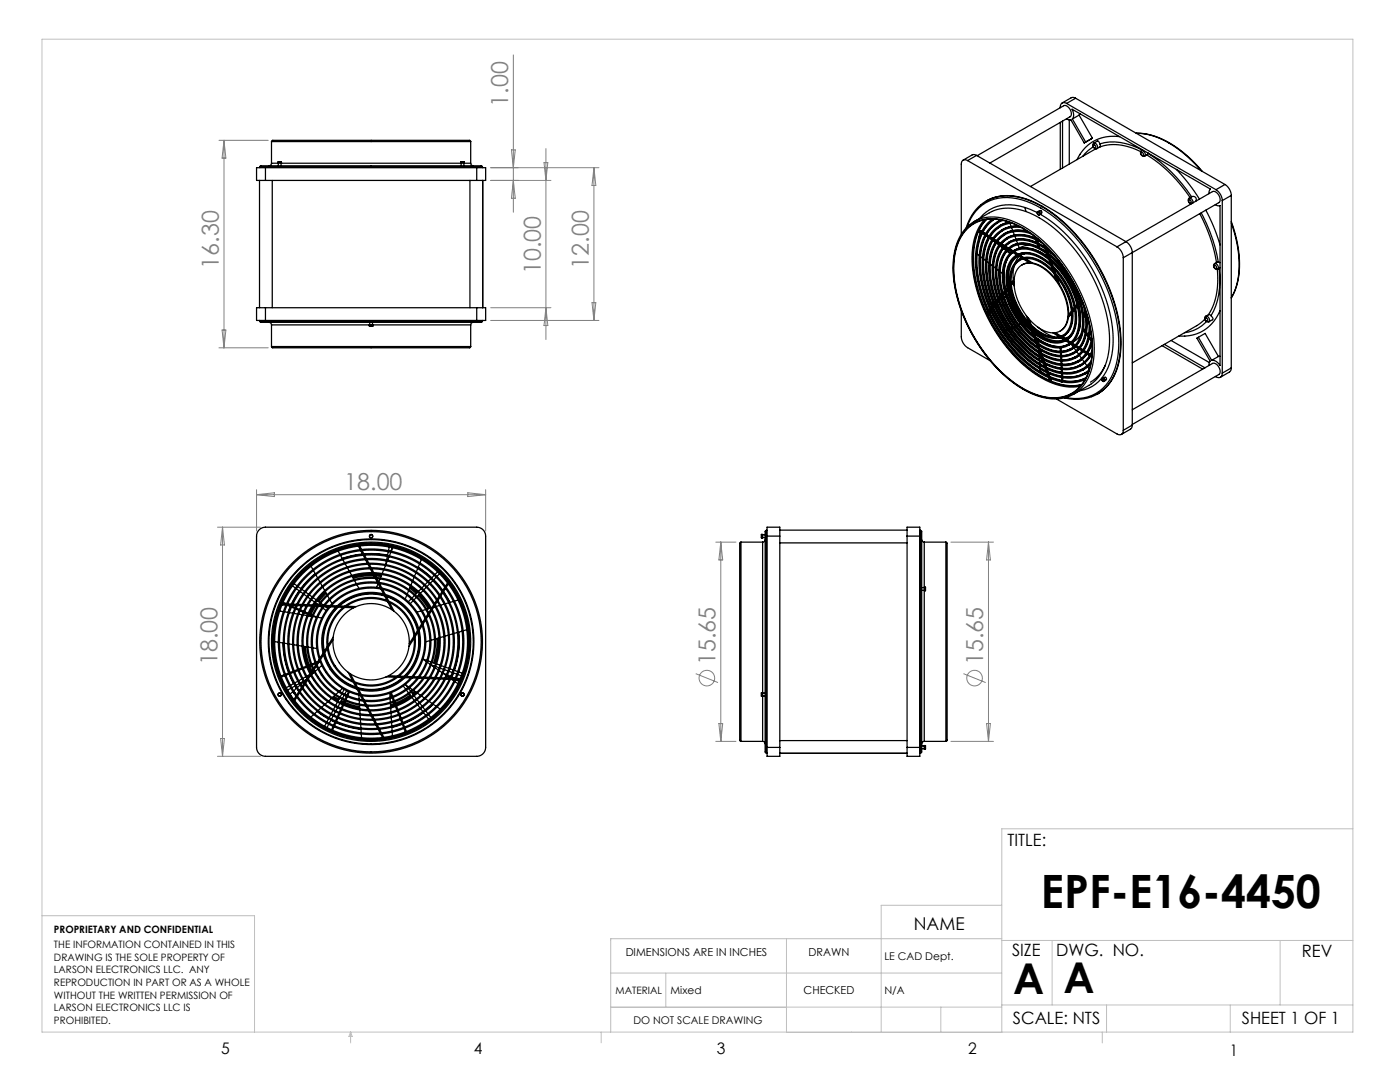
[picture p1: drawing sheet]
<svg xmlns="http://www.w3.org/2000/svg" width="279mm" height="216mm" viewBox="0 0 279 216" stroke-linecap="round" stroke-linejoin="round" font-family="sans-serif">
<g fill="none" stroke="#808080" stroke-width=".2">
<path d="M102.4 11v31.4M43.7 28h9.8M44.7 28v41.4M44.7 28l.4 3.6h-.8zM97.9 36h12M97.9 33.5h21.6M102.1 29.9h.7l-.4 3.6zM102.4 36l.4 3.6h-.7zM108.6 32.4h.7l-.4 3.6zM108.9 29.7v38.1M118.5 33.5v30.4M118.5 33.5l.4 3.5h-.8z"/>
<path d="M43.7 69.4h9.8M44.3 65.8h.8l-.4 3.6zM97.9 63.9h21.6M97.9 61.4h12M108.9 61.4l.4 3.6h-.7zM118.1 60.4h.8l-.4 3.5zM51.2 97.7v8.3M51.2 98.7h45.7M51.2 98.7l3.6-.4v.8zM93.4 98.3l3.5 .4-3.5 .4zM96.9 97.7v8.3M43.4 105.2h8.6"/>
<path d="M44.4 105.2v45.7M44.4 105.2l.4 3.6h-.8zM142.8 108.2h4.1M143.9 108.2v39.7M143.9 108.2l.3 3.5h-.7zM189.8 108.2h8.5M197.3 108.2l.4 3.5h-.8zM197.3 108.2v39.7M138.8 134.4l4.5 1.8M192.3 134.4l4.4 1.8M43.4 150.9h8.6M44 147.4h.8l-.4 3.5z"/>
<path d="M142.8 147.9h4.1M143.5 144.4h.7l-.3 3.5zM189.8 147.9h8.5M196.9 144.4h.8l-.4 3.5z"/>
<circle cx="141.1" cy="135.3" r="1.56"/>
<circle cx="194.5" cy="135.3" r="1.56"/>
</g>
<g fill="none" stroke="#c0c0c0" stroke-width=".2">
<path d="M8.4 7.8h261.6v198.1h-261.6zM270 165.4h-70.1v40.5M8.4 182.7h42.4v23.2M121.9 194.2h78M132.9 194.2v6.8M157 187.3v18.6M199.9 187.3h-78v18.6M199.9 187.7h70.1M199.9 180.6h-24v25.4M210 187.7v12.8M255.5 187.7v12.8M70 205.9v2.2"/>
<path d="M70 205.9l.3 .9h-.7zM120 205.9v2.2M121.9 201h78M121.9 201h35.1M157 206h42.9M170 205.9v.1M187.8 201v5M199.9 200.5h70.1M220 205.9v2.2M220.8 200.5v5.4M245.5 200.5v5.4"/>
</g>
<g fill="none" stroke="#000" stroke-width=".25">
<path d="M214.7 19.6l-.9-.1-1.8 1.1M214.7 19.6l-1.8 1M214.7 19.6l29.8 17.2M51.8 36v25.4M51.8 33.3l.3-.2h43.9l.3 .2M51.8 33.3h44.5M51.8 33.3v.2M53 33.5h-1.8v2.5h1.8M53 33.5v2.5M53 36h42.1M53 33.5h42.1M54.2 32.6l-.2 .3-.3 .2"/>
<path d="M54.2 28.3l.2-.3h39.3l.2 .3M54.2 32.6h1.3M54.2 28.3h39.7M54.2 28.3v4.3M54.3 36v25.4M55.5 32.4h.7M55.5 32.6h.7M55.5 32.4v.2M55.5 32.6v.5M56.1 32.6v.5M56.2 32.6h35.8M56.2 32.4v.2"/>
<path d="M92 32.4h.7M92 32.6h.7M92 32.4v.2M92 32.6v.5M92.6 32.6v.5M92.7 32.6h1.2M92.7 32.4v.2M93.8 36v25.4M93.9 32.6l.2 .3 .3 .2M93.9 28.3v4.3M95.1 33.5h1.8v2.5h-1.8M95.1 33.5v2.5"/>
<path d="M96.3 33.3v.2M96.3 36v25.4M193.1 32a.77 .77 0 0 0-.9 0 .77 .77 0 0 0-.4 .8v13.9M193.1 32l29.8 17.3M194.9 31l-.8-.1-1.9 1.1M194.9 31l29.8 17.2M194.9 31l-1.8 1M195 31.1l17.3-10a1.47 1.47 0 0 1 1.3 2.2l-16.1 9.2M211.6 24.4v9.4M212.1 24.2v9.3M212.8 23.7l.9 .2 2.7 4.6 1.3-.8M212.9 20.6a.79 .79 0 0 0-1 0 .79 .79 0 0 0-.3 .9"/>
<path d="M212.9 20.6l29.8 17.3M213.4 23.9v8.8M214 23.7a1.74 1.74 0 0 0-.1-1.9l27.7 15.9-.3 .5v.4M215.4 23l2.6 4.6-1.3 .7-2.7-4.6M215.4 23l-1.4 .7M215.5 22.7l-.1 .3M218.2 29.3a6.6 6.6 0 0 0-2.1 1.9M218.2 29.3l.3 .4 .5-.1M218.2 28.9l.3 .1a.3 .3 0 0 1 .3 .4 .3 .3 0 0 1-.4 .2 .3 .3 0 0 1-.2-.4zM218.3 28.6a.75 .75 0 0 1 .7 1M218.3 28.6l.8-.5 .4 .6M218.3 28.6a.57 .57 0 0 0-.1 .7"/>
<path d="M218.7 29.7l-13 7.5M219.5 29.3a10.2 10.2 0 0 1 8.1 .9M219.5 29.3l-.5 .3M219.5 28.7v.6M219.5 28.7a11 11 0 0 1 8.5 1.3M223.4 27.3a7.8 7.8 0 0 0-8.5 4.6M227.7 30.4l.3 .1a.3 .3 0 0 1 .3 .3 .3 .3 0 0 1-.4 .3 .3 .3 0 0 1-.2-.4zM227.8 30.1a.73 .73 0 0 1 .6 1.1M227.8 30.1a.66 .66 0 0 0-.1 .7 .66 .66 0 0 0 .7 .4M228 29.9l-.2 .2M228.9 30.9a28.4 28.4 0 0 1 8.6 8.5M229.1 30.6a29.4 29.4 0 0 1 8.7 8.7"/>
<path d="M229.1 30.6l-.1 .2-.6 .4M229.1 30.5v.1M234.8 33.8a35.7 35.7 0 0 1 4.6 5.9M237.2 39.9l.4 .1a.3 .3 0 0 1 .2 .3 .3 .3 0 0 1-.4 .3 .3 .3 0 0 1-.2-.4zM237.3 39.5l.6-.3a.62 .62 0 0 1 .7 .2 .62 .62 0 0 1 .1 .8M237.3 39.5a.79 .79 0 0 1 .8 1M237.3 39.5a.69 .69 0 0 0 .4 1.2M239.7 34.1a20.4 20.4 0 0 0-11.1-7.4l-1.8-.1a15.7 15.7 0 0 1 10.6 4.9l2.6 2.7M242.7 37.9a2.78 2.78 0 0 1 1.2 2.1M244.5 36.8a2.78 2.78 0 0 1 1.2 2.2M244.5 36.8l-1.8 1.1M245.7 39l-1.8 1"/>
<path d="M245.7 39v34.4M193 45.3a8.1 8.1 0 0 1 10-5.7 22.3 22.3 0 0 1 11.4 7.5 34.4 34.4 0 0 1 8.9 21.3 12.2 12.2 0 0 1-3.2 9 8.1 8.1 0 0 1-7.4 1.9M193 45.7a7.9 7.9 0 0 1 8.8-1.2 26 26 0 0 1 12.3 11.8 25.8 25.8 0 0 1 3.7 15.8 7.9 7.9 0 0 1-5.9 7.1 13 13 0 0 1-10.1-3.3 31 31 0 0 1-11.5-22.3 11 11 0 0 1 2.7-7.9zM193.1 45.5a7.9 7.9 0 0 1 8.5-1.2 25.9 25.9 0 0 1 12.4 11.6 26.4 26.4 0 0 1 3.9 15.9 8.2 8.2 0 0 1-5.4 7.4 11.4 11.4 0 0 1-9.3-2.2 30.9 30.9 0 0 1-12.9-23.5 11 11 0 0 1 2.8-8zM193.5 44.9a8.1 8.1 0 0 1 8.2-.9 25.9 25.9 0 0 1 12.5 11.6 27 27 0 0 1 4.1 16.1 8.4 8.4 0 0 1-5.1 7.4 11 11 0 0 1-9.5-1.7 31.1 31.1 0 0 1-13.5-23.9 10.9 10.9 0 0 1 3.2-8.6M194.4 44.2l3-1.7a9.2 9.2 0 0 1 8.8 .3 29.7 29.7 0 0 1 13.4 15.9 20.9 20.9 0 0 1 1.1 13.9 7.7 7.7 0 0 1-3.4 4.3l-3 1.8M195 50.7l.4 .3M195.3 46.1a18.8 18.8 0 0 0 .4 13.4l1.3 3M195.3 46.1l.5 .3M195.4 46l-.1 .1M195.4 46l.5 .3M195.4 45.9l.5 .3"/>
<path d="M195.6 46.3l-.3 1.4M195.7 51.2l.4 .3M195.8 40.9a9.4 9.4 0 0 0-3 4.6M195.8 46.1h.2M195.8 40.8a8.9 8.9 0 0 1 9-1 28 28 0 0 1 13.4 11.8 31.4 31.4 0 0 1 5.4 18.6 10.1 10.1 0 0 1-4.9 8.6l-.8 .4M196 46.6a16.7 16.7 0 0 0 0 11.7l1.4 3.7M196 46.6l.5 .3M196.1 46.4l-.1 .2M196.1 46.4l.5 .4M196.2 46.3l.5 .3-.5-.3M196.3 51.7l.4 .3M196.4 43.9a12.2 12.2 0 0 0-2.3 9.6 30.8 30.8 0 0 0 13.6 21.8 11.2 11.2 0 0 0 7.9 1.8"/>
<path d="M196.8 47a15.8 15.8 0 0 0-.1 11.6l1.1 2.9M196.8 47l.4 .3M196.8 40.1a10 10 0 0 1 9.3 .1 31.1 31.1 0 0 1 14 14.4 28.3 28.3 0 0 1 3.4 16.9 9.6 9.6 0 0 1-4.5 7.1M196.8 43.8a11.3 11.3 0 0 0-2.6 9 30.3 30.3 0 0 0 13.6 22.4 10.8 10.8 0 0 0 8 1.6M196.8 46.9v.1M196.8 46.9l.5 .3M196.9 43.8l-.7 .8-.8 1.4M196.9 46.8l.5 .3M197 52.2l.3 .3M197.5 47.5a14.4 14.4 0 0 0-.4 10.7l1 2.8M197.5 47.5l.5 .3M197.6 47.3l-.1 .2"/>
<path d="M197.6 47.3l.5 .4M197.6 52.7l.4 .3M197.6 47.2l.5 .3M198 43.7a9.3 9.3 0 0 0-3.3 7.9 28.8 28.8 0 0 0 13.4 23.1 9.4 9.4 0 0 0 8.4 1M198.2 48l.4 .3M198.2 47.9a13.4 13.4 0 0 0-.4 10.6l.7 2.1M198.2 47.9l.5 .3M198.3 47.8l-.1 .1M198.3 47.8l.5 .3M198.3 53.2l.4 .3M198.4 47.7l.5 .3M198.4 43.7a8.8 8.8 0 0 0-3.5 7.3 27.8 27.8 0 0 0 7.2 18.6 18 18 0 0 0 10.5 6.5 7.1 7.1 0 0 0 4.1-.7 8.4 8.4 0 0 1-7.4-.3"/>
<path d="M198.5 43.7a6.8 6.8 0 0 0-2.4 2.7M198.8 48.5l.5 .4M198.9 48.4a11.5 11.5 0 0 0-.8 8.9l.8 2.8M198.9 48.4l.6 .3-.3-.1M198.9 53.7l.4 .3M199 48.2l-.1 .2M199 48.2l.6 .4M199.1 48.1l.6 .4M199.1 59.8l-.2 .3M199.2 44.4a6.3 6.3 0 0 0-2.4 2.5M199.3 59.5l.1 .3M199.4 59.8a21.4 21.4 0 0 0 8 10.4"/>
<path d="M199.6 49.1l.4 .3M199.6 59.3l-.3 .2M199.6 59.7h.1l-.2 .1M199.6 54.2l.4 .4M199.6 45.2l-1.2 1-.8 1.1M199.7 59.5l-.3 .3M199.7 48.9l.5 .4M199.7 59.6l-.2 .3M199.7 48.9a10.1 10.1 0 0 0-1.1 8.1l.7 2.5M199.7 48.9l.5 .3M199.8 59v.3M199.8 43.9l-.8 .4"/>
<path d="M199.8 48.7l-.1 .2M199.8 48.7l.6 .4M199.8 43.9a7.5 7.5 0 0 0-4.3 6.6 25.3 25.3 0 0 0 5.5 17.1 19.2 19.2 0 0 0 10.7 7.7 6.8 6.8 0 0 0 5.5-1.1l-.7 .4M199.8 59.3a20.4 20.4 0 0 0 7.3 9.9M199.9 48.6l.6 .4M200 58.8l-.2 .2M200.1 59l-.3 .3M200.1 59.1l-.2 .3M200.1 46l-.9 .7-.9 1.1M200.2 44a7.3 7.3 0 0 0-4.6 6.6 25 25 0 0 0 5.5 16.9 18.8 18.8 0 0 0 10.6 7.6 6.5 6.5 0 0 0 5.7-1.3M200.2 58.5l.1 .3M200.2 59.4l-.3 .2"/>
<path d="M200.2 59.5l-.3 .1M200.2 49.6l.5 .4M200.3 58.8a19.1 19.1 0 0 0 6.4 9.4M200.3 54.8h.1M200.4 49.4l.5 .4M200.5 49.3a9.1 9.1 0 0 0-1.2 7.9l.5 1.8M200.5 49.3l.5 .4M200.5 58.2l-.3 .3M200.5 58.4l-.2 .4M200.5 46.8l-.9 .8-.6 .6M200.6 58.5l-.3 .3M200.6 49.2l-.1 .1"/>
<path d="M200.6 49.2l.6 .4M200.7 49.1l.6 .4M200.7 57.9v.3M200.7 58.2a17.7 17.7 0 0 0 5.6 8.8M200.8 59.2l-.3 .1M200.8 58.2a17.9 17.9 0 0 0 5.4 8.6M200.9 47.5a6.4 6.4 0 0 1 6.3 .3M201 50.1l.5 .5M201 57.5l-.3 .4M201 50a5.1 5.1 0 0 1 6.2-.4 18 18 0 0 1 8.8 15.3 5 5 0 0 1-3.8 5.2 9 9 0 0 1-7-3.1 17.9 17.9 0 0 1-5.7-13.5 6 6 0 0 1 1.5-3.5zM201 47.7l-1.2 1M201 51.7a9.2 9.2 0 0 0-.3 6.1"/>
<path d="M201.1 57.8l-.4 .4M201.1 49.6a5.3 5.3 0 0 1 6.2-.1 18.2 18.2 0 0 1 8.9 15.9 4.9 4.9 0 0 1-4.1 4.9 9.7 9.7 0 0 1-7.5-3.6 18.1 18.1 0 0 1-5.2-13.2 6 6 0 0 1 1.7-3.9zM201.1 57.9l-.3 .3M201.1 50l.6 .5M201.1 59l-.1 .1M201.2 57.2l.1 .3M201.2 49.8a8.1 8.1 0 0 0-1.3 7.5l.3 1.2M201.2 49.8l.7 .5M201.3 57.5a16 16 0 0 0 4.5 8.2M201.3 48.3a6.3 6.3 0 0 1 6.6 .6l.5 .3M201.4 49.7l-.2 .1M201.4 49.7l.7 .4"/>
<path d="M201.4 44.3l-2 .8M201.4 50.7a4.8 4.8 0 0 1 6-.4 16.7 16.7 0 0 1 8 14.4 4.5 4.5 0 0 1-3.9 4.7 10.1 10.1 0 0 1-7.6-4.4 15.5 15.5 0 0 1-3.7-11.8l.4-1.2zM201.5 57.4a15.8 15.8 0 0 0 4.1 7.8M201.5 49.6l.7 .5M201.5 44.4a6.5 6.5 0 0 0-5.3 5.8 22.3 22.3 0 0 0 4 15.2 20.3 20.3 0 0 0 10.7 8.9 6.2 6.2 0 0 0 6.8-1.9M201.5 48.5l-.9 .7M201.6 56.8l-.4 .4M201.6 44.6l.2 .6M201.6 57.1l-.3 .4M201.6 50.8a4.8 4.8 0 0 1 5.9-.2 16.3 16.3 0 0 1 7.8 14.3 4.2 4.2 0 0 1-5 4.3 13 13 0 0 1-8-6.9 12.9 12.9 0 0 1-1.7-9.8zM201.6 57.2l-.3 .4M201.8 49.1a5.7 5.7 0 0 1 6 .5l1 .6"/>
<path d="M201.8 56.5v.3M201.8 56.8a14 14 0 0 0 3.5 7.5M201.9 45.4l.2 .6M201.9 44.5a6.3 6.3 0 0 0-5.5 5.7 22 22 0 0 0 3.9 15.2 20.3 20.3 0 0 0 10.1 8.6 6.2 6.2 0 0 0 7.4-2M202 49.3l-.6 .4M202 51.6a4.2 4.2 0 0 1 5.3-.4 14.9 14.9 0 0 1 7.3 13.5 3.9 3.9 0 0 1-5.8 3.3 14.8 14.8 0 0 1-8-13.6 5.1 5.1 0 0 1 1.2-2.8zM202.1 50.4a6.3 6.3 0 0 0-1.7 5.8l.3 1.7M202.1 50.4l.8 .5M202.2 51.7a4.2 4.2 0 0 1 5.2-.3 14.7 14.7 0 0 1 7.1 13 3.8 3.8 0 0 1-5.6 3.5 14.7 14.7 0 0 1-7.9-11.5 6 6 0 0 1 1.2-4.7zM202.2 46.3l.2 .6M202.3 56.3l.1 .8M202.3 50.3l-.2 .1"/>
<path d="M202.3 50.3l.8 .5M202.3 50a5.3 5.3 0 0 1 5.5 .4l1.4 .9M202.4 53.2l-.2 1.2v1.5M202.4 56.2l-.6 .7M202.4 56.1l-.6 .7M202.4 55.7l-.6 .8M202.4 50.2l.8 .5M202.5 50.2l-.2 .1M202.5 47.1l.3 .7M202.7 52.3a3.8 3.8 0 0 1 4.6-.3 13.4 13.4 0 0 1 6.6 12 3.6 3.6 0 0 1-5.5 3 13.3 13.3 0 0 1-6.8-12.3l.5-1.5zM202.8 52.5a3.8 3.8 0 0 1 4.7-.2 13 13 0 0 1 6.3 11.9 3.5 3.5 0 0 1-5.4 2.7 12.9 12.9 0 0 1-6.7-12.2l.5-1.4zM202.9 48l.2 .6"/>
<path d="M203 51.1a5.2 5.2 0 0 0-1.9 5l.1 1.1M203.1 50.8l-.3 .1M203.1 50.8a5.6 5.6 0 0 1 5.7 1.1l.8 .7M203.1 51l.8 .5M203.2 48.8l.2 .7M203.2 45.1a5.7 5.7 0 0 0-3.3 .8M203.2 51.1a5.1 5.1 0 0 0-1.9 5.2l.1 .7M203.3 50.9l.9 .5M203.4 45.2a5.9 5.9 0 0 0-6.5 5.2 20.8 20.8 0 0 0 3.8 14.8 19 19 0 0 0 9.9 8.3 5.8 5.8 0 0 0 7.3-3.1M203.4 51.2l-.8 1.2M203.4 53.3a3.5 3.5 0 0 1 4.5 0 11.6 11.6 0 0 1 5.2 10.2 3.1 3.1 0 0 1-4.7 2.5 11.5 11.5 0 0 1-6-10.6l.5-1.4zM203.5 50.9l.8 .5"/>
<path d="M203.5 51.9a4.6 4.6 0 0 0-1.7 4.6M203.7 50.8l-.1 .1M203.8 45.4a5.8 5.8 0 0 0-6.7 5.2 20.6 20.6 0 0 0 3.7 14.5 18.8 18.8 0 0 0 9.7 8.2 5.8 5.8 0 0 0 7.5-3.4M203.9 51.5l-.6 .3M204.2 51.4l-.3 .1M204.2 51.4a6.3 6.3 0 0 1 5.5 2.2l.4 .3M204.2 51.7l1.2 .7M204.5 51.6l1.3 .8M204.5 50.7l-.9 .2M204.5 41.5l.3 .6M204.7 51.6l1.4 .9M205 46.1a5.9 5.9 0 0 0-4.6 .6"/>
<path d="M205.3 46.3a5.6 5.6 0 0 0-7.7 4.5 19.5 19.5 0 0 0 3.5 14.1 17.6 17.6 0 0 0 9.6 7.8 5.6 5.6 0 0 0 7.2-4.5M205.4 52.4l-.6 .1-.9 .4M205.4 52.4h.4M205.5 48.9l-1.1 .2-1.1 .5M205.8 52.4a7.9 7.9 0 0 1 5 3.5M205.8 46.7a5.7 5.7 0 0 0-8.1 4.6 20 20 0 0 0 3.9 14.2 16.2 16.2 0 0 0 9.6 7.2 5.5 5.5 0 0 0 6.5-4.6l.2-.5M205.9 49.6a9.1 9.1 0 0 1 3.3 1.7M206.5 47.2l.1 .3M206.7 47.8l.2 .6M206.8 47.4v.2M206.9 47.5h-.1M206.9 49.1l.3 .1"/>
<path d="M207 42.4a9.9 9.9 0 0 0-9.5-.6l-1.3 1-.6 .8M207 48l.2 .5M207 42.3a.26 .26 0 0 1 .4 .2 .26 .26 0 0 1-.2 .3zM207.1 48.8l.1 .4M207.1 42.3a.35 .35 0 0 1 .5 .1 .35 .35 0 0 1-.2 .5M207.1 42.3v-.1a.41 .41 0 0 1 .3 .7M207.1 42.3a.38 .38 0 0 0-.1 .4 .38 .38 0 0 0 .4 .2M207.3 48.9l.1 .2-.2 .1M207.4 42.2l.3-.2 .2 .2v.2l-.3 .3M207.6 42.7a32 32 0 0 1 14.2 21.2 15.3 15.3 0 0 1-1.5 11 7 7 0 0 1-4.9 3.1M207.6 48.1a6.7 6.7 0 0 0-7.1-.3 7.7 7.7 0 0 0-2.5 7 21.6 21.6 0 0 0 10.1 16.1 6.4 6.4 0 0 0 7.3 0 7.5 7.5 0 0 0 2.1-5.7M208.4 49.2a1.54 1.54 0 0 0-1.3-1.2 6 6 0 0 0-7.1 .4 8.8 8.8 0 0 0-1.7 7.6 21.3 21.3 0 0 0 9.9 14.8 6.2 6.2 0 0 0 7.1-.2 7.7 7.7 0 0 0 2.1-6.1"/>
<path d="M208.4 49.2l.2 .1M208.4 48.9l.2 .4M208.6 49.6l.2 .6M208.6 49.3l1.1 .8M208.7 49.1l.1 .4M208.8 50.2l.2 .2M208.8 49.8l.2 .6M208.9 50.7l.3 .6M209 50.4a19.4 19.4 0 0 1 6.6 9.5M209 49.9l.2 .6M209.2 50.8l.2 .7M209.2 51.3l.2 .2"/>
<path d="M209.4 51.8l.2 .8M209.4 51l.2 .7M209.4 51.5a18 18 0 0 1 5.7 9M209.6 51.6a17.8 17.8 0 0 1 5.6 8.8M209.6 52l.3 .8M209.6 52.6l.3 .2M209.6 50.5h.1M209.8 52.2l.3 .8M209.8 53.1l.3 .8M209.9 52.8a16.4 16.4 0 0 1 4.7 8.3M210.1 53.4l.3 .8M210.1 53.9l.3 .3"/>
<path d="M210.3 53.6l.3 .9M210.3 54.6l.5 1.3M210.4 54.2a14.5 14.5 0 0 1 3.7 7.6M210.4 51a9.6 9.6 0 0 0-7.7-3.2 5.2 5.2 0 0 0-3.9 5 19.2 19.2 0 0 0 5.4 14.2 11.3 11.3 0 0 0 7.8 4.2 5.1 5.1 0 0 0 4.8-5 13.4 13.4 0 0 0-.3-4.8M210.6 54.9l.5 1.4M210.8 55.9l.3 .4M210.9 55.2l.6 1.6M211.1 56.3a11.2 11.2 0 0 1 2.2 6.5M211.2 51.9a10.7 10.7 0 0 0-7.9-4 5 5 0 0 0-4.4 4.9 18.8 18.8 0 0 0 5.4 14.2 11 11 0 0 0 7.7 4 4.9 4.9 0 0 0 4.6-4.6 13.7 13.7 0 0 0-.6-6.2M215.6 59.9l.1 .3M215.8 59.7l-.2 .2M215.9 59.9l-.2 .3"/>
<path d="M215.9 60l-.2 .2M222.9 49.3a2.78 2.78 0 0 1 1.3 2.1M224.2 51.4v34.5M224.7 48.2l17.3-10a1.47 1.47 0 0 1 1.2 2.2l-17.2 10M224.7 48.2a2.78 2.78 0 0 1 1.3 2.2M224.7 48.2l-1.8 1.1M226 50.4l-1.8 1M226 50.4v34.4M239.4 42.6a31.4 31.4 0 0 1 3.4 9.8M239.7 42.5l.4 .7a31.9 31.9 0 0 1 3 9.1M240.7 41.9v.1a35.7 35.7 0 0 1 2.8 6.9M242.3 53h.3a.3 .3 0 0 1 .3 .4 .3 .3 0 0 1-.4 .2 .3 .3 0 0 1-.2-.4z"/>
<path d="M242.4 52.6a.73 .73 0 0 1 .6 1.1M242.4 52.6a.66 .66 0 0 0-.1 .8 .66 .66 0 0 0 .7 .3M242.5 40.8l.5 .2h.5v31.9a1.85 1.85 0 0 0-1.7-1M242.9 53.7a14 14 0 0 1-1.7 9.1M243.1 52.3l.4 .1M243.1 52.3l-.7 .3M243.3 53.5a14.7 14.7 0 0 1-1.6 9.5M243.5 53.4l-.5 .3M243.9 40v34.5M245.7 44.2a20.5 20.5 0 0 1 .9 13.5l-.9 1.8M245.7 44.5a20.6 20.6 0 0 1 .9 13.1l-.9 1.8M51.8 64.1l.3 .2h43.9l.3-.2"/>
<path d="M51.8 64.1h44.5M51.8 63.9v.2M53 61.4h-1.8v2.5h1.8M53 61.4v2.5M53 63.9h42.1M53 61.4h42.1M53.7 64.3l.3 .2 .2 .3M54.2 69.1l.2 .3h39.3l.2-.3M54.2 64.8h19.5M54.2 69.1h39.7M54.2 64.8v4.3M73.7 65h.7"/>
<path d="M73.7 64.8h.7M73.7 64.8v.2M73.8 64.3v.5M74.3 64.3v.5M74.4 64.8h19.5M74.4 64.8v.2M93.9 64.8v4.3M94.4 64.3l-.3 .2-.2 .3M95.1 61.4h1.8v2.5h-1.8M95.1 61.4v2.5M96.3 63.9v.2M191.8 62v5.2a2.78 2.78 0 0 0 1.3 2.2l4.5 2.6"/>
<path d="M197 62.5l.1 .2M197.1 62.7a27.5 27.5 0 0 0 12.4 13.2M197.2 62.3l-.2 .2M197.3 62.5l-.2 .2M197.3 62.6l-.2 .2M197.4 62l.1 .3M197.4 60.7l.3-.1-.3 .1M197.5 62.3a26.6 26.6 0 0 0 11.7 12.7M197.6 61.8l-.2 .2M197.7 62l-.2 .3M197.7 62.1l-.2 .2M197.8 61.5l.1 .3"/>
<path d="M197.9 61.8a25.5 25.5 0 0 0 10.9 12.2M198 61.3l-.2 .2M198.1 61.5l-.2 .3M198.1 61.6l-.2 .2M198.1 61l.2 .3M198.2 60.4l-.3 .1M198.3 61.3a24.5 24.5 0 0 0 10.2 11.8M198.4 60.8l-.3 .2M198.5 61l-.2 .3M198.5 61.1l-.2 .3M198.5 60.6l.1 .2M198.6 60.8a23.6 23.6 0 0 0 9.5 11.4"/>
<path d="M198.7 60.2l-.3 .1M198.7 60.3l-.2 .3M198.8 60.6l-.2 .2M198.9 60.6l-.2 .3M198.9 60v.1M198.9 60.1l.1 .2M199 60.3a22.5 22.5 0 0 0 8.8 10.9M199.2 60.1l-.2 .2M199.3 60.1l-.2 .3M200.6 66.1l-.3 .1M201.1 65.8l-.3 .2M201.6 65.6l-.3 .1"/>
<path d="M202.1 65.4l-.3 .1M202.6 65.1l-.3 .2M203.1 64.9l-.3 .1M203.7 64.6l-.3 .2M204 64.5h-.1M204.8 63l.5 1.3M205.1 63.4l.4 1.2M205.3 64.3l.2 .3M205.4 63.7l.4 1.1M205.5 64.9l.3 .8M205.5 64.6a6.8 6.8 0 0 0 5.9 2.6M205.8 65.1l.2 .8"/>
<path d="M205.8 65.7l.2 .2M206 65.4l.3 .7M206 66.2l.3 .8M206 65.9a6.6 6.6 0 0 0 6.1 2.1l.4-.1M206.1 65.7a6.4 6.4 0 0 0 6.2 2.1M206.2 66.4l.3 .8M206.3 67l.2 .2M206.4 66.6l.3 .7M206.4 67.5l.3 .7M206.5 67.2a6.6 6.6 0 0 0 6.3 1.7l.4-.2M206.7 67.2a8.5 8.5 0 0 0 4.4 2M206.7 67.7l.2 .6"/>
<path d="M206.7 68.2l.2 .1M206.9 68.6l.2 .6M206.9 67.8l.2 .7M206.9 68.3a6.8 6.8 0 0 0 6.5 1.4l.3-.1M207.1 69.2l.2 .1M207.1 68.8l.2 .5M207.2 65.3a9.2 9.2 0 0 0 3.3 2M207.2 69.6l.2 .6M207.2 67.6v.1M207.3 68.1v.5M207.3 68.9l.2 .6M207.3 69.3a6.7 6.7 0 0 0 6.8 1.1"/>
<path d="M207.3 68.9v.1M207.4 70v.2M207.4 70.5v.5M207.4 70.2l.2 .1M207.4 69.8l.2 .5M207.4 71.3l.1 .5M207.5 72.1v.4M207.5 72.9v.4M207.6 73.6v.4l1.2 .8M207.6 70.6l.2 .6M207.6 69.9l.2 .5M207.6 70.3a6.9 6.9 0 0 0 7 .9"/>
<path d="M207.8 70.7l.2 .6M207.8 71.2l.2 .1M207.9 71.6l.2 .6M208 70.8l.2 .6M208 71.3a7.3 7.3 0 0 0 7.1 .7M208.1 72.2l.2 .1M208.1 71.7l.2 .6M208.3 72.5l.2 .6M208.3 71.8l.2 .6M208.3 72.3a7.4 7.4 0 0 0 7.3 .5M208.5 72.6l.2 .6M208.5 73.1l.2 .1"/>
<path d="M208.6 73.5l.2 .5M208.7 72.7l.2 .6M208.7 73.2a7.7 7.7 0 0 0 7.3 .4M208.8 74l.2 .1M208.8 73.6l.2 .5M208.9 74.4l.3 .6M209 73.7l.2 .5M209 74.1a8.2 8.2 0 0 0 7.5 .3M209.1 74.5l.2 .6M209.2 75l.1 .1M209.3 75.4l.2 .5M209.3 74.5l.2 .6"/>
<path d="M209.5 75.4l.2 .6M209.5 75.9l.2 .1M209.7 75.5l.2 .6M209.7 76a9.6 9.6 0 0 0 6.2 .7M210.1 66.4l1.3 .8M210.4 66.4l1.2 .7M210.6 66.4l1.2 .7M210.8 79.6l12.1 7a.77 .77 0 0 0 .9 .1 .77 .77 0 0 0 .4-.8M211.3 67.5h.6M211.6 69.4v.7M211.6 67.1l-.2 .1M211.6 70.4l.1 .5"/>
<path d="M211.6 67.4l.9 .5M211.7 76.1l.2 .1M211.7 71.2v.6M211.7 72v.6M211.8 72.9v.5M211.8 69.4v.7M211.8 73.7v.6M211.8 70.4v.5M211.8 67.3l.9 .5-.2 .1M211.8 74.5l.1 .6M211.9 71.2v.6M211.9 75.3v.6"/>
<path d="M211.9 72.1v.5M211.9 76.2h.1M211.9 72.9l.1 .6M212 76.2h-.1M212 67.2l.8 .5M212 73.7v.6M212 74.6l.1 .5M212.1 75.4v.5M212.1 66.9l-.5 .2M212.8 67.9l-.1 .1 .8 .5M212.8 67.9l.8 .5M213 67.8l.7 .5"/>
<path d="M213.2 67.3l-.8 .2M213.2 63.2a3.4 3.4 0 0 1-1.6 2.9M213.3 62.8l-.1 .4M213.7 68.6l-.5 .3M213.7 68.6l.7 .5M213.8 66.7l-1.1 .9M213.8 62.1l-.5 .7M213.8 68.5l-.1 .1M213.8 68.5l.7 .4M213.9 68.7l.3 .5M213.9 62.5l-.7 .7M213.9 62.5l-.7 .8"/>
<path d="M213.9 68.4l.7 .4M214.1 61.8v.4M214.1 62.2a4.7 4.7 0 0 1-1.9 4.9M214.3 69.4l.4 .6M214.4 61.4l-.3 .4M214.4 61.7l-.3 .5M214.5 61.8l-.4 .4M214.6 69.2l-.9 .6M214.6 69.2l.6 .3M214.6 61.1l.1 .3M214.7 61.4a6.4 6.4 0 0 1-1.6 6.3l-.3 .2M214.7 69.1l-.1 .1"/>
<path d="M214.7 69.1l.6 .3M214.8 69l.6 .3M214.9 70.1l.4 .6M214.9 60.7l-.3 .4M215 61l-.3 .4M215 61.1l-.3 .4M215.1 60.5l.1 .3M215.2 60.8a8.5 8.5 0 0 1-.8 7.2l-.6 .5M215.3 60.8a10.5 10.5 0 0 1 .1 5.1M215.4 69.7l-1.2 .9M215.4 69.7l.5 .3M215.4 60.1l-.3 .4"/>
<path d="M215.4 70.9l.4 .6M215.5 60.4l-.3 .4M215.5 69.5l-.1 .2M215.5 69.5l.5 .4M215.5 60.5l-.3 .3M215.6 69.4l.5 .4M215.7 60.2a10 10 0 0 1-.5 8.2l-.5 .7M215.7 66.7l-.8 1-.8 .6M216 71.7l.4 .5M216.1 70.2l-1.4 1.2M216.1 70.2l.6 .3M216.2 65.8l.4 .5"/>
<path d="M216.2 65.7h.1l.3 .4M216.2 70l-.1 .2M216.2 70l.6 .4M216.3 69.9l.6 .4M216.5 72.4l.4 .6M216.5 62.3l.1 1M216.8 66.6l.4 .6M216.8 62.4a9 9 0 0 1-1.3 7.1M216.8 66.4l.4 .5M216.9 63.3l.2 .1M216.9 70.7l-.8 .9-1 .7M216.9 70.7l.5 .3"/>
<path d="M217 70.5l-.1 .2M217 70.5l.5 .3M217.1 73.2l.3 .5M217.1 66.5v.2M217.1 70.4l.5 .3M217.3 66.4l-.3 .2M217.4 67.5l.4 .5M217.4 67.2l.4 .5M217.6 65.8a7.9 7.9 0 0 1-1.4 4.2M217.6 71.1l-.8 1.1-1.2 .8M217.6 71.1l.3 .1M217.7 72.5l-1.6 1.4"/>
<path d="M217.7 66.2l-.1 .1M217.7 70.9l-.1 .2M217.7 70.9l.2 .1M217.8 70.8l.1 .1M217.9 79.2a9.5 9.5 0 0 1-5.5 .2M217.9 70.6l-.2 .3M217.9 68.5l-.9 2M219.9 75.6a.26 .26 0 0 1 .4 .1 .26 .26 0 0 1-.2 .4zM220 75.5a.41 .41 0 0 1 .3 .6M220 75.5a.38 .38 0 0 0-.1 .4 .38 .38 0 0 0 .4 .2M220.3 75.4l.3-.1 .2 .1v.3l-.3 .2M220.3 75.4l-.3 .1"/>
<path d="M220.3 75.4l.1 .1a.33 .33 0 0 1 .1 .3 .33 .33 0 0 1-.2 .3M220.6 72.9a7.4 7.4 0 0 1-3 3.4M231.9 69l8.1 4.7M232.4 68.7l8.1 4.7M233.7 67.9l7.7 4.4M239.2 67.3l2.6 4.6M240.5 63.7l-1.7 1.3-12.8 7.4M240.5 63.5h.4a.3 .3 0 0 1 .2 .4 .3 .3 0 0 1-.4 .2 .3 .3 0 0 1-.2-.4zM240.6 63.1a.73 .73 0 0 1 .7 1.1M240.6 63.1a.66 .66 0 0 0-.1 .8 .66 .66 0 0 0 .8 .3M240.8 64.2a6.9 6.9 0 0 1-4.4 2.2M241.7 63l.4 .7-.8 .5"/>
<path d="M241.7 63l-.4-.2-.7 .3M243.2 71.1l-2.7-4.6-1.6 1 2.6 4.6-.2 .8M243.2 71.1l-1.4 .8M243.5 62a7.8 7.8 0 0 1-8.2 5M243.5 71.1h-.3M243.9 74.5a.79 .79 0 0 1-.4 .8 .79 .79 0 0 1-.9-.2M245.7 73.4l-.3 .8-1.8 1.1M245.7 73.4l-1.8 1.1M226 81.8l16-9.3a1.47 1.47 0 0 1 1.3 2.2l-17.3 10M226 84.8l-.3 .8-1.9 1.1M226 84.8l-1.8 1.1M51.6 105.8l.6-.4 .8-.2h42.1a1.78 1.78 0 0 1 1.8 1.8v42.1a1.78 1.78 0 0 1-1.8 1.8h-42.1a1.78 1.78 0 0 1-1.8-1.8v-42.1l.2-.8z"/>
<path d="M58.1 116.7l.1 .1M58.4 116.9l.6 .4M58.5 116.3h.1M58.7 116.5l.6 .4M59.1 117.5l.7 .4M59.5 117l.6 .5M59.7 117.9l-1.6 2.6M59.9 118l.6 .5M60.2 117.6l.6 .4M60.7 118.6l.6 .4M61 118.1l.6 .5M61.4 119.1l.6 .4"/>
<path d="M61.7 118.7l.6 .4M61.9 112.7l.1 .1M62.1 113l.3 .6M62.2 119.7l.6 .4M62.5 119.2l.6 .5M62.6 113.8l.3 .7M62.9 114.4l-1.3 1.2-1.6 1.8M63 114.7l.4 .6M63.3 119.8l.5 .4M63.5 115.5l.4 .7M64 116.3l.3 .7M64.4 117.2l.4 .6"/>
<path d="M64.9 118l.4 .7M65 118.2l-1.6 1.7M65.1 118.4l-1.5 1.7M65.4 118.9l.3 .6M65.8 119.7l.4 .7M67.3 109.7l.1 .1M67.5 110l.3 .6M68 110.8l.3 .7M68.4 111.7l.4 .6M68.9 112.5l.4 .6M69.3 113.3l.4 .6M69.8 114.1l.4 .7"/>
<path d="M70.3 115l.4 .7M70.8 115.8l.3 .7M71.2 116.7l.4 .7M71.4 108.7v.1M71.5 109l.4 .7M71.6 108.7h.1M71.8 108.9l.4 .7M72 109.9l.4 .7M72.3 109.9l.4 .7M72.3 110.5l-2.2 .4-1.8 .5M72.5 110.8l.3 .7M72.6 110.5h2.3l2.5 .3"/>
<path d="M72.8 110.8l.3 .7M73 111.7l.3 .7M73.2 111.7l.4 .7M73.4 112.6l.4 .7M73.7 112.6l.4 .7M73.9 113.5l.4 .8M74.2 113.5l.4 .8M74.4 114.5l.4 .7M74.5 114.6l-1.8 .1-2.3 .4M74.6 114.9l-2.4 .1-1.7 .4M74.7 114.5l.4 .7M74.8 114.6l1.3 .2"/>
<path d="M74.9 115.4l.4 .8M74.9 114.9l1.1 .1M75.2 115.5l.4 .7M75.4 116.4l.5 .9M75.5 116.4l-.3 .8M75.7 116.5l.5 .8M75.8 115.5l-.2 .6M76 117.5l.5 1M76.2 114.6l-.3 .7M76.3 117.6l.6 1M76.6 113.7l-.3 .7M76.7 118.8l.5 1"/>
<path d="M76.8 118.9a9.5 9.5 0 0 0-9 2M76.9 112.8v.1M76.9 112.9l-.2 .6M77 118.9l.6 1M77.1 119a9.5 9.5 0 0 1 6.2 6.8M77.1 111.9l-.1 .8 .3-.7M77.3 111l-.1 .7M77.5 110.1l-.2 .7M77.6 111.1l-.2 .7M77.7 109.2l-.2 .7M77.7 108.9h.1M78 110.2l-.3 .7"/>
<path d="M78.2 109.3l-.1 .7 .3-.7M78.3 109h.1M78.5 109v.1M81.2 118.8l-.3 .7M81.6 117.9l-.3 .6M81.8 117.4l1.3 1.1M81.9 117.1l1.4 1.2M81.9 117l-.3 .7M82.1 119.5l-.6 .6M82.3 116.1l-.3 .7M82.5 119.9l-.6 .5M82.6 115.2l-.2 .6"/>
<path d="M82.7 118.8l-.5 .5M83 114.3l-.3 .7M83.1 119.2l-.5 .5M83.4 113.4l-.3 .7M83.4 118.2l-.5 .5M83.5 113.2l2.7 2.1M83.5 118.8l1 1.3 1 1.4M83.6 118.7l1.3 1.4 .8 1.3M83.7 112.5l-.3 .8M83.8 118.5l-.6 .6M84 117.5l-.5 .5M84.1 111.6l-.3 .7"/>
<path d="M84.2 111.4h.1M84.4 117.8l-.5 .6M84.7 116.8l-.5 .5M85.1 117.2l-.5 .5M85.3 116.1l-.5 .6M85.7 116.5l-.5 .5M86 115.5l-.5 .5M86.4 115.9l-.5 .5M86.6 115.7l1.8 2.1M86.7 114.8l-.6 .5M87 115.2l-.5 .5M87.1 119.8l-.4 .6"/>
<path d="M87.3 114.1l-.5 .5M87.5 113.9h.1M87.7 118.9l-.5 .7M87.7 114.5l-.5 .5M87.8 119.1l-.4 .7M87.9 114.3h.1M88.2 118.1l-.4 .6M88.4 118.3l-.4 .6M88.5 118l1.3 2.2M88.8 117.2l-.5 .7M88.9 117.4l-.4 .7M89.3 116.3l-.4 .7"/>
<path d="M89.5 116.1h-.1M89.5 116.5l-.4 .7M89.6 116.3h.1M91.4 119.7l-.7 .2M91.7 119.6l-.1 .1M147.9 108.2l-.3 .2v39.3l.3 .2M147.9 108.2v39.7M147.9 108.2h4.3M152 106.6v.7M152 106.6h.2v.2a.33 .33 0 0 1-.2 .5M152.2 108.2v30M152.2 106.7h.5"/>
<path d="M152.2 107.3h.5M152.7 107.7l-.1 .3-.4 .2M153 105.8l-.3 .3v43.9l.3 .3M153 105.8v44.5M153 105.8h.1M153.1 107v-1.8h2.5v1.8M153.1 107h2.5M153.1 107v42.1M155.6 108.3h25.4M155.6 105.8h25.4M155.6 107v42.1M181 107v-1.8h2.6v1.8"/>
<path d="M181 107v42.1M181 107h2.6M183.6 105.8h.1M183.6 107v42.1M183.7 105.8l.2 .3v43.9l-.2 .3M183.7 105.8v44.5M183.9 107.7l.2 .3 .4 .2M183.9 117.8h.6M183.9 117.2h.6M184.5 117.2v.7M184.5 108.2v9M184.5 117.9v30"/>
<path d="M184.5 108.2h4.3M184.5 117.9h.2M184.5 117.2h.2M184.7 117.2v.7M188.8 108.2l.2 .2v39.3l-.2 .2M188.8 108.2v39.7M54.5 128h.1M54.8 128l.7 .1M55.5 121.9h.1M55.8 128.2l.7 .1M55.8 121.9l.7 .1M56 120.7h.1"/>
<path d="M56.1 120.5h.1M56.3 120.7h.8M56.4 120.5h.8M56.4 120.4l.3 .1M56.5 128.3a17.6 17.6 0 0 0 1.1 6M56.5 120.2l.7 .3M56.7 128.3l.7 .2M56.8 134.6l-.7 .3M56.8 122.1l.7 .1M56.8 134.8l-.7 .3M56.9 137.3v.1M57.2 137.8h.1"/>
<path d="M57.3 120.8h.8M57.3 120.8l.7 .3M57.4 120.5h.8M57.7 128.5l.7 .1M57.7 134.3l-.7 .2M57.7 134.5l.9 1.9M57.7 138.7h.1M57.7 122.2l.7 .2M57.8 134.5l-.8 .2M57.8 136.9l-.7 .3M57.9 120.8l.2 .1M57.9 121l-.4 1.2"/>
<path d="M58 120.8h.1M58 137.3l-.6 .4M58.2 121.1l.6 .3M58.3 120.9l.6 .3M58.3 120.8h.8M58.4 138l-.5 .5M58.4 120.5l.8 .1M58.5 133.9l-.6 .3M58.5 139.8h.1M58.6 134.1l-.7 .3M58.6 128.6l.7 .2M58.6 136.4l-.6 .4"/>
<path d="M58.7 122.4l.7 .1M58.7 140h-.1M58.8 136.9l.3 .5M58.9 136.8l-.7 .4M59 121.5l.7 .3M59.1 138.9l-.5 .7M59.1 121.3l.7 .3M59.2 137.3l-.6 .5M59.2 139.1l-.4 .7M59.3 120.8l.8 .1M59.4 133.6l-.7 .3M59.4 135.9l-.6 .4"/>
<path d="M59.5 120.6h.8M59.5 133.8l-.7 .3M59.5 128.8l.8 .1M59.6 122.5l.7 .2M59.6 138l-.4 .7M59.7 136.4l-.6 .4M59.8 138.2l-.4 .7M59.9 121.9l.6 .3M59.9 136.7l-.6 .5M60 121.7l.6 .3M60.2 137.2l-.4 .6M60.2 133.3l-.6 .2"/>
<path d="M60.3 135.5l-.7 .3M60.3 133.5l-.6 .2M60.3 137.4l-.4 .6M60.4 120.9h.7M60.5 120.6l.8 .1M60.5 129l.7 .1M60.5 135.9l-.6 .4M60.5 122.7l.8 .1M60.6 136.1l-.6 .5M60.7 129l.2 1.8 .6 2M60.7 122.3l.7 .3M60.7 136.3l-.4 .7"/>
<path d="M60.8 122.1l.7 .3M60.9 136.5l-.5 .7M60.9 129l.2 1.6 .6 2.1M61 135l-.6 .4M61 135.7l-.3 .1M61.2 132.9l-.7 .3M61.2 135.5l-.5 .4M61.2 133.1l-.7 .3M61.3 135.4l-.5 .7M61.4 120.9h.8M61.4 135.7l-.4 .6M61.4 129.1l.8 .1"/>
<path d="M61.5 122.9l.7 .1M61.5 120.7h.9M61.6 133l.5 1.1M61.6 122.7l.7 .2M61.7 122.5l.6 .3M61.7 122.7v.2M61.8 134.6l-.6 .3M61.8 132.9l.4 1M61.9 134.5l-.5 .7M61.9 134.9l.1-.2-.5 .8M62 122.8l-.1 .1M62 132.6l-.6 .2"/>
<path d="M62.1 132.8l-.7 .2M62.2 134.4l.5-.3-.5 .5M62.4 134.1v.2M62.4 129.3l.8 .1M62.4 133.6l-.4 .7M62.5 121h.8M62.5 122.8l.7 .3-.8-.1M62.6 133.8l-.5 .7M62.6 120.7h.9M62.7 121l-.9 1.5M62.9 132.3l-.7 .2M62.9 120.3l.6 .4"/>
<path d="M62.9 121l-.8 1.6M63 132.5l-.7 .2M63 132.6l-.4 .8M63.1 120.3l-.3 .4M63.1 132.9l-.4 .7M63.2 132.4h.1M63.3 120.5l-.2 .2M63.4 132.1l-.3 .1M63.4 123.2l.8 .1M63.4 133.5l-.5 .5M63.6 121h.8M63.7 131.5l-.5 .9"/>
<path d="M63.8 131.9l-.5 .8M63.9 132.1l-.3 .1M64 121l.3 .2M64 120.4l.6 .4h-.9M64.2 132.8l-.6 .5M64.4 121.4l.7 .4M64.5 130.3l-.6 1M64.6 130.7l-.6 .9M64.7 121l1 .1M64.8 130.3a9.5 9.5 0 0 0 6.2 6.8M64.9 120.8h1M65 121.1l.4 .3"/>
<path d="M65.3 129.1l-.7 1M65.3 129.4l-.6 1M65.9 121.1h1.1M66.1 120.8l1.2 .1M66.2 139.4l-.6 .5M66.4 139.1l1.1 .7M66.5 127.7l-1 1.5M66.5 127.1l-1 1.7M66.6 138.9l1 .7M66.9 138.7l-.6 .5M67.3 121.1l1.2 .1M67.5 121.2a9.5 9.5 0 0 0-2.8 8.7"/>
<path d="M67.6 138.1l-.6 .5M67.6 120.9l1.2 .1M67.8 139.3l-.4 .6M68.1 139.8l.5 .3M68.2 138.5l-.3 .6M68.3 139.5l-.4 .7M68.4 137.4l-.7 .5M68.7 138.7l-.3 .7M68.7 137.6l-.4 .7M68.8 139.8l-.3 .6M68.8 121.2l1.8 .1M69 139.9l-.3 .6"/>
<path d="M69.1 138.9l-.3 .7M69.1 121h2M69.2 137.8l-.4 .7M69.3 139l-.3 .7M69.5 134.1l.9 1.8M69.5 138l-.3 .7M69.7 138.1l-.3 .7M69.9 134.5l.9 1.5M70.5 136.2l.6 1M70.9 136.3l.5 1M71.2 137.5l.6 1M71.6 137.6l.5 1"/>
<path d="M71.6 138.7l.1 .8M71.7 139.8v.7M71.9 138.8l.5 .9M72.2 138.8l.5 .9M72.5 139.9l.4 .8M72.8 139.9l.4 .8M77 135.1h2M77.4 120.1l.8 1.6M77.5 134.8l1.8 .1M77.7 120.2l.9 1.8M77.8 138.3v.8M77.9 139.4v.7"/>
<path d="M77.9 138.3l.3 .7M78.1 138.2l.3 .7M78.3 139.2l.2 .7M78.5 139.2l.2 .6M79.3 135.2h1.2M79.6 134.9l1.2 .1M80.4 135.2a9.5 9.5 0 0 1-9 2M80.5 136.9l.5 .6M80.8 135.2l1.2 .1M80.9 136.6l.6 .5M81 136.7l.4 .5M81.1 135h1.1"/>
<path d="M81.1 137.7l.4 .6M81.5 137.4l.5 .5M81.7 138.4l.4 .6M81.7 137.2l.6 .4M81.9 138.7l-1.7 1-1.3 .6M82 138.9l-1.7 1.1-1.3 .5M82.1 138.1l.4 .6M82.2 139.2l.5 .6M82.3 135.3h1M82.5 135l1 .1M82.5 137.8l.6 .4M82.6 126.9l-.9 1.5"/>
<path d="M82.7 138.8l.4 .6M82.7 127.3l-1.1 1.7M82.8 137.9l-.5 .4M82.8 140l.4 .5M83 138.1l-.6 .5M83.3 139.6l.4 .6M83.3 138.3l.6 .4M83.4 126.2a9.5 9.5 0 0 1-2.8 8.8M83.4 125.7l-.6 1M83.5 126l-.7 1.1M83.5 135.3l.9 .1M83.7 135.1h.9"/>
<path d="M84 121.9l-.8 .2M84.1 138.9l.6 .4M84.2 124.5l-.6 .9M84.3 124.8l-.7 1M84.6 135.4h.9M84.8 135.1l.8 .1M84.8 123.4l-.5 .9M84.9 139.4l.6 .4M84.9 123.7l-.5 .9M85 121.6l-.7 .2M85.2 131.8l-.8-.3 .7 .5M85.3 132.2l.6 .4"/>
<path d="M85.4 131.9l.7 .2M85.4 122.5l-.4 .7M85.6 122.8l-.5 .7M85.7 140l.5 .4M85.7 135.4h.9M85.8 127.8l-.8 .3M85.9 121.4l-.7 .2M85.9 135.2h.8M86 121.6l-.4 .7M86.1 132.7l.6 .4M86.1 132.7l.6 .2M86.1 121.8l-.4 .7"/>
<path d="M86.2 121.3h-.1M86.2 132.2l.7 .2M86.4 132.8l-.1 .1M86.6 120.6l-.5 .8M86.6 132.9l-.1 .1M86.7 127.6l-.7 .2M86.7 120.9l-.4 .7M86.8 121.1l-.2 .1M86.8 133.2l.7 .5M86.9 135.5h.7M86.9 133l.8 .2M87 135.2h.8"/>
<path d="M87.1 132.5l.7 .2M87.2 127.4a13.2 13.2 0 0 1-.7 4.9M87.3 120l-.4 .7M87.5 127.3a13.4 13.4 0 0 1-.7 5.1M87.6 127.3l-.7 .2M87.7 133.8l.5 .4M87.7 120.8l-.6 .2M87.9 135.5h.8M87.9 133.3l.6 .3M88 135.2l.8 .1M88.1 132.8l.6 .3M88.4 134.3l.6 .5"/>
<path d="M88.4 134.3l.7 .3M88.6 127l-.8 .2M88.6 120.5l-.7 .3M88.7 133.6l.7 .3M88.9 133.1l.7 .3M88.9 135.5l.8 .1M89.2 134.9l.6 .4h-.8M89.2 134.9l.7 .3M89.3 134.7l.6 .3M89.5 126.7l-.7 .2M89.5 120.3l-.6 .2M89.6 134l.7 .2"/>
<path d="M89.8 133.4l.6 .3M89.9 135.6h.8M90 135.2l.2 .1M90.1 135.3h.1M90.1 135l.7 .4-.8-.1M90.2 135.6l.4 .3M90.4 126.5l-.7 .2M90.4 134.3l.8 .2M90.5 120l-.8 .2M90.5 134.3l-.3 .8M90.6 133.7l.8 .3M90.8 136l.6 .4"/>
<path d="M90.9 135.6l.7 .3M91 135.6h.8M91.1 135.4h.8M91.3 126.2l-.7 .2M91.4 134.6l.7 .2M91.4 135.6l.3 .1M91.6 126.1a17.6 17.6 0 0 1-.9 7.7M91.6 134.1l.7 .2M91.6 136.6h.1M92 135.7h.1M92.1 135.4h.1M92.2 125.9l-.7 .3"/>
<path d="M92.3 134.9h.1M92.5 134.4h.1M93.2 125.7l-.8 .2M93.4 125.6h.1M152 138.2v.7M152 138.2h.2M152 138.9h.2M152.2 138.2v.7M152.2 138.9v9M152.2 138.3h.5M152.2 138.9h.5M61.9 143.2l-.1 .1"/>
<path d="M62.6 142.6l-.6 .5M63.3 142l2.3 1.5M63.3 141.9l-.5 .5M64 141.3l-.5 .5M64.7 145.1l-.1 .1M64.7 140.6l-.5 .5M65.1 144.3l-.3 .6M65.2 145.4h-.1M65.4 140l-.5 .5M65.6 143.4l-.4 .7M65.6 144.5l-.3 .7M66 142.6l-.3 .6"/>
<path d="M66 143.7l.8 .4M66.1 143.6l-.4 .7M66.5 141.8l-.4 .6M66.5 144.9l-.3 .7M66.5 142.9l-.3 .6M66.7 145l-.3 .7M66.9 144l-.3 .7M66.9 141l-.3 .6M66.9 142l-.3 .7M67 144.2l2.3 .8 2.7 .5M67.1 144.1l-.3 .7M67.2 143.2l-.2 .7"/>
<path d="M67.3 140.1l-.3 .7M67.4 141.2l-.4 .6M67.4 143.3l-.3 .6M67.6 142.3l-.3 .7M67.8 142.4l-.3 .7M67.8 140.4l-.3 .6M68 141.5l-.3 .7M68 140l.5 .3M68.2 141.6l-.3 .6M68.4 140.6l-.3 .7M68.6 140.7l-.3 .7M68.7 140.4l3.1 .9"/>
<path d="M68.8 140.1l3 .9M71.7 140.7l.1 .7M71.8 141.7l.1 .7M71.9 142.7v.7M71.9 143.6l.1 .7M72 144.5v.8M72 145.5l.1 .7M72.1 146.5v.7M72.2 147.4v.1M73 140.9l.4 .7M73.3 140.9l.4 .7M73.5 141.8l.4 .8"/>
<path d="M73.8 141.8l.4 .8M74.1 142.8l.3 .7M74.3 142.8l.4 .7M74.5 143.7l.4 .7M74.8 143.7l.4 .7M75 144.7l.4 .6M75.3 144.6l.3 .7M75.5 145.5l.4 .8M75.7 145.5l.4 .7M76 146.5l.3 .7M76.2 146.4l.4 .7M76.4 147.4h.1"/>
<path d="M76.7 147.3v.1M77.9 140.3l.1 .8M78 141.3v.8M78 142.3l.1 .7M78.1 143.2v.7M78.2 144.2v.7M78.2 145.1l.1 .8M78.3 146.1v.7M78.3 147.1h.1M78.6 140.1l.3 .7M78.7 140.4l-.8 .2M78.8 140l.3 .7"/>
<path d="M78.8 140.6l-.9 .3M78.9 141l.3 .7M79.1 140.9l.3 .7M79.3 141.9l.2 .6M79.5 141.8l.2 .6M79.6 142.7l.3 .7M79.8 142.6l.3 .7M80 143.6l.2 .7M80.2 143.5l.2 .7M80.3 144.4l.3 .7M80.3 144.5l-2.1 .7M80.5 144.4l.3 .7"/>
<path d="M80.6 145.4l.3 .6M80.8 145.3l.3 .7M83.4 140.7l.4 .5M83.8 140.3l.4 .6M83.9 141.4l.5 .6M84.4 141.1l.4 .5M84.5 142.1l.5 .6M84.5 142.2l-1.8 1.2-2.2 1M84.9 141.8l.5 .6M85.1 142.9l.4 .6M85.5 142.6l.5 .6M85.7 143.7h.1"/>
<path d="M86.1 143.4h.1M86.4 140.5l.6 .4M86.5 140.5l-1.5 1.4M87.2 141.1l.6 .4M88 141.6l.1 .1M147.9 147.9h4.3M152.2 147.9l.4 .2 .1 .3M153 150.3h.1M153.1 149.1v1.8h2.5v-1.8M153.1 149.1h2.5M155.6 150.3h25.4M155.6 147.8h25.4"/>
<path d="M181 149.1v1.8h2.6v-1.8M181 149.1h2.6M183.6 150.3h.1M183.9 149.4h.6M183.9 148.8h.6M184.5 147.9l-.4 .2-.2 .3M184.5 147.9h4.3M184.7 148.8v.7M184.7 148.8a.38 .38 0 0 0-.2 .6l.2 .1"/>
<circle cx="74.1" cy="107" r=".3"/>
<circle cx="74.1" cy="107" r=".35"/>
<circle cx="55.8" cy="138.6" r=".3"/>
<circle cx="55.8" cy="138.6" r=".35"/>
<circle cx="74.1" cy="128.1" r="22"/>
<circle cx="74.1" cy="128.1" r="10.7"/>
<circle cx="74.1" cy="128.1" r="14.8"/>
<circle cx="74.1" cy="128.1" r="16.6"/>
<circle cx="74.1" cy="128.1" r="18.5"/>
<circle cx="74.1" cy="128.1" r="13.6"/>
<circle cx="74.1" cy="128.1" r="11.7"/>
<circle cx="74.1" cy="128.1" r="22.2"/>
<circle cx="74.1" cy="128.1" r="8.6"/>
<circle cx="74.1" cy="128.1" r="16.4"/>
<circle cx="74.1" cy="128.1" r="17.3"/>
<circle cx="74.1" cy="128.1" r="20.5"/>
<circle cx="74.1" cy="128.1" r="13.8"/>
<circle cx="74.1" cy="128.1" r="19.2"/>
<circle cx="74.1" cy="128.1" r="12.7"/>
<circle cx="74.1" cy="128.1" r="10.9"/>
<circle cx="74.1" cy="128.1" r="20.4"/>
<circle cx="74.1" cy="128.1" r="7.6"/>
<circle cx="74.1" cy="128.1" r="19.6"/>
<circle cx="74.1" cy="128.1" r="15.5"/>
<circle cx="74.1" cy="128.1" r="19.9"/>
<circle cx="74.1" cy="128.1" r="14.5"/>
<circle cx="74.1" cy="128.1" r="12.9"/>
<circle cx="74.1" cy="128.1" r="15.7"/>
<circle cx="74.1" cy="128.1" r="17.5"/>
<circle cx="74.1" cy="128.1" r="8.8"/>
<circle cx="74.1" cy="128.1" r="11.9"/>
<circle cx="74.1" cy="128.1" r="9.7"/>
<circle cx="74.1" cy="128.1" r="18.3"/>
<circle cx="74.1" cy="128.1" r="9.9"/>
<circle cx="74.1" cy="128.1" r="19.5"/>
<circle cx="92.3" cy="138.6" r=".3"/>
<circle cx="92.3" cy="138.6" r=".35"/>
</g>
<text font-size="9.2" x="207.7" y="181.3">EPF-E16-4450</text>
<g font-size="8.5">
<text x="202.2" y="198.3">A</text>
<text x="212.2" y="198.2">A</text>
</g>
<g font-size="4.7" fill="#808080">
<text x="101.4" y="21.3" transform="rotate(-90 101.4 21.3)">1.00</text>
<text x="43.7" y="53.6" transform="rotate(-90 43.7 53.6)">16.30</text>
<text x="117.5" y="53.6" transform="rotate(-90 117.5 53.6)">12.00</text>
<text x="107.9" y="54.7" transform="rotate(-90 107.9 54.7)">10.00</text>
<text x="68.7" y="97.7">18.00</text>
<text x="43.4" y="132.7" transform="rotate(-90 43.4 132.7)">18.00</text>
<text x="142.8" y="132.7" transform="rotate(-90 142.8 132.7)">15.65</text>
<text x="196.2" y="132.7" transform="rotate(-90 196.2 132.7)">15.65</text>
</g>
<text font-size="3.5" x="182.4" y="185.5">NAME</text>
<g font-size="3.4">
<text x="201.1" y="168.8">TITLE:</text>
<text x="202" y="190.8">SIZE</text>
<text x="210.8" y="190.9">DWG. NO.</text>
<text x="259.8" y="191">REV</text>
<text x="202.1" y="204.4">SCALE: NTS</text>
<text x="247.8" y="204.4">SHEET 1 OF 1</text>
</g>
<g font-size="3.2">
<text x="44.2" y="210.4">5</text>
<text x="94.6" y="210.3">4</text>
<text x="143.1" y="210.4">3</text>
<text x="193.2" y="210.3">2</text>
<text x="245.4" y="210.6">1</text>
</g>
<g font-size="2.2">
<text x="124.9" y="190.8">DIMENSIONS ARE IN INCHES</text>
<text x="161.4" y="190.8">DRAWN</text>
<text x="160.4" y="198.3">CHECKED</text>
</g>
<g font-size="2.1">
<text x="176.5" y="191.6">LE CAD Dept.</text>
<text x="133.8" y="198.3">Mixed</text>
<text x="176.5" y="198.3">N/A</text>
<text x="126.4" y="204.3">DO NOT SCALE DRAWING</text>
</g>
<g font-size="2">
<text x="10.8" y="186.1">PROPRIETARY AND CONFIDENTIAL</text>
<text x="10.8" y="189.2">THE INFORMATION CONTAINED IN THIS</text>
<text x="10.8" y="191.7">DRAWING IS THE SOLE PROPERTY OF</text>
<text x="10.8" y="194.2">LARSON ELECTRONICS LLC. ANY</text>
<text x="10.8" y="196.7">REPRODUCTION IN PART OR AS A WHOLE</text>
<text x="10.8" y="199.3">WITHOUT THE WRITTEN PERMISSION OF</text>
<text x="10.8" y="201.8">LARSON ELECTRONICS LLC IS</text>
<text x="122.9" y="198.3">MATERIAL</text>
<text x="10.8" y="204.3">PROHIBITED.</text>
</g>
</svg>
